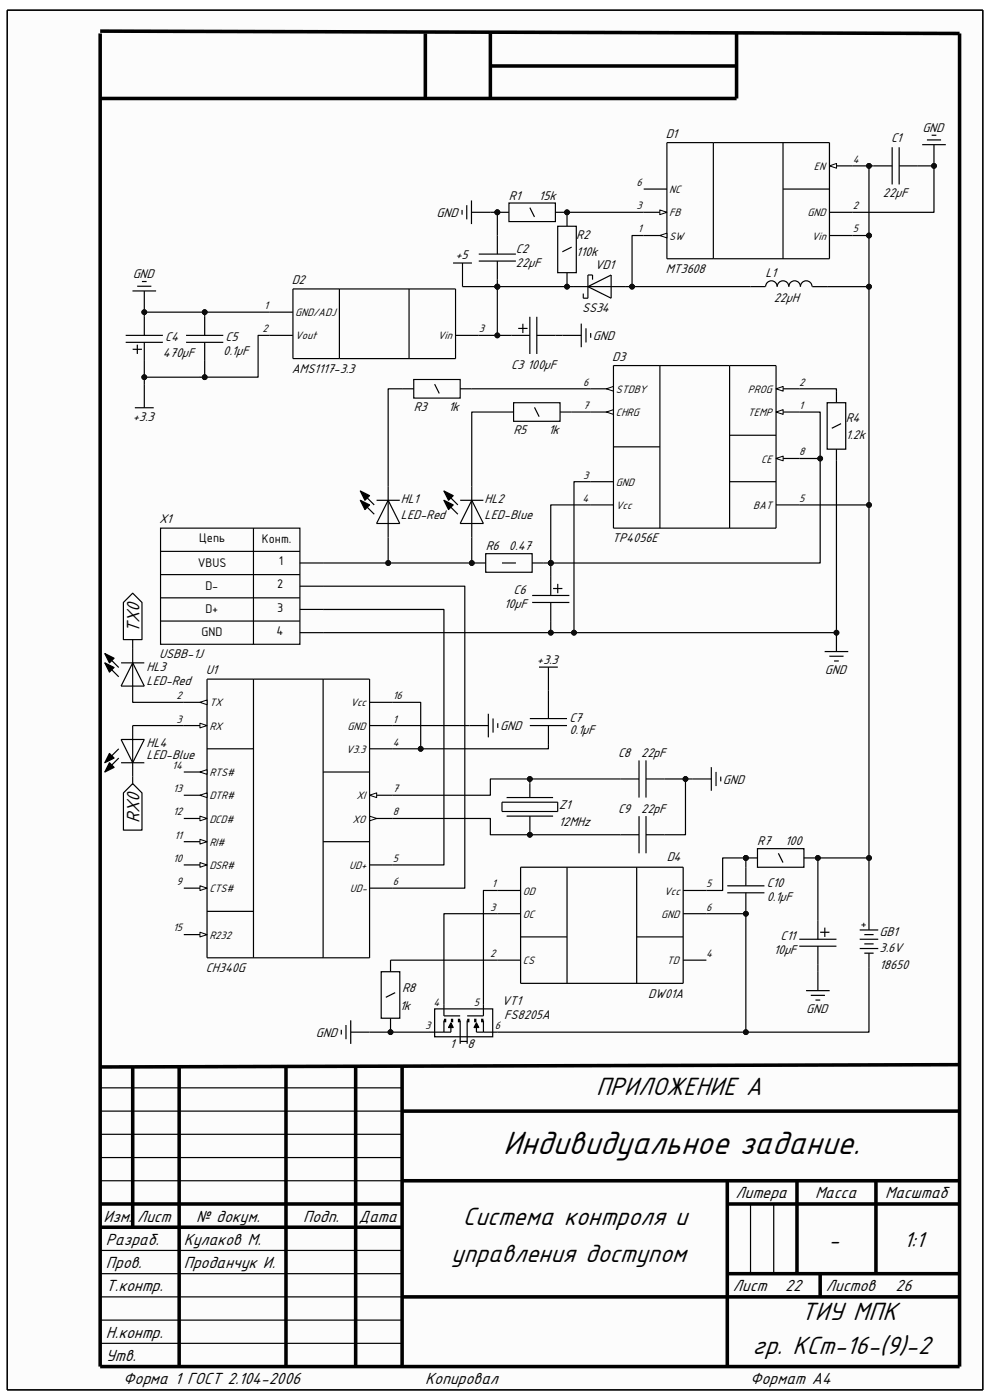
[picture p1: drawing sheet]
<svg xmlns="http://www.w3.org/2000/svg" width="210mm" height="297mm" viewBox="0 0 210 297" stroke-linecap="round" stroke-linejoin="round" font-family="sans-serif">
<path d="M1.5 2.2h207v292.7h-207z" fill-rule="evenodd" fill="#fcfcfc"/>
<path d="M1.5 2.2h207v292.7h-207z" fill="none" stroke="#000" stroke-width=".21"/>
<path d="M1.5 2.2h207v292.7h-207z" fill-rule="evenodd" fill="#fcfcfc"/>
<path d="M1.5 2.2h207v292.7h-207z" fill="none" stroke="#000" stroke-width=".21"/>
<g fill="none" stroke="#000" stroke-width=".75" stroke-linecap="butt">
<path d="M21.3 6.6l182.3 .5v282.8h-182.3v-282.8M90.2 7.1v13.8M104 7.1v13.8M104 14h52.3M156.3 7.1v13.8h-135M28.2 226.4v34M38 226.4v63.5M60.7 226.4v63.5M75.4 226.4v63.5M85.3 235.7h118.3M85.3 226.4v63.5M203.6 225.9l-182.3 .5"/>
<path d="M21.3 255.4h64M85.3 250.5h118.3M154.3 250.5v39.4M154.3 255.4h49.3M169.1 250.5v19.7M185.8 250.5v19.7M21.3 260.4h64M85.3 275.1h118.3M154.3 270.2h49.3M174 270.2v4.9"/>
</g>
<g fill="none" stroke="#000" stroke-width=".25">
<path d="M1.5 2.2h207v292.7h-207zM85.3 82.5h2.5M87.8 80.5h9.8v4h-9.8zM92.2 81.5l1 2M97.6 82.5h2.5M106.5 87.4h2.5M109 85.4h9.8v4h-9.8zM113.4 86.4l1 2M118.8 87.4h2.5M164.6 97.3h5M34.1 112h29.5v24.7h-29.5zM34.1 117h29.5"/>
<path d="M53.8 112v24.7M63.6 119.4h4.9M76.4 104.2l2 1-1 .9zM76.4 106.1l2 1-1 1zM77.9 105.6l1.5 1.5M77.9 107.6l1.5 1.5M79.9 106.1h4.9M82.3 103.2v10.8M82.3 106.1l2.5 5h-4.9zM94.2 104.2l1.9 1-.9 .9zM94.2 106.1l1.9 1-.9 1zM95.6 105.6l1.5 1.5"/>
<path d="M95.6 107.6l1.5 1.5M97.6 106.1h4.9M100.1 106.1l2.4 5h-4.9zM100.1 103.2v10.8M100.6 119.4h2.4M103 117.5h9.9v3.9h-9.9zM106.5 119.4h2.9M112.9 119.4h2.5M125.2 107.1h4.9M34.1 121.9h29.5M34.1 126.8h29.5M34.1 131.8h29.5"/>
<path d="M63.6 124.4h4.9M63.6 129.3h4.9M63.6 134.2h4.9M21.3 230.8h64M21.3 235.7h64M21.3 250.5h64M21.3 245.6h64M21.3 240.6h64M159.2 255.4v14.8M164.1 255.4v14.8M21.3 265.3h64M21.3 275.1h64"/>
<path d="M21.3 270.2h64M21.3 280.1h64M21.3 285h64"/>
</g>
<path d="M76.4 104.2l2 1-1 .9zM76.4 106.1l2 1-1 1zM94.2 104.2l1.9 1-.9 .9zM94.2 106.1l1.9 1-.9 1z" fill="#000"/>
<path d="M164.6 97.3l1.5-.5v1z" fill="#fbfbfb"/>
<path d="M164.6 97.3l1.5-.5v1z" fill="none" stroke="#000" stroke-width=".21"/>
<path d="M125.2 87.4h4.9" fill="none" stroke="#000" stroke-width=".25"/>
<path d="M128.6 87.4l1.5-.5v1z" fill="#fbfbfb"/>
<path d="M128.6 87.4l1.5-.5v1z" fill="none" stroke="#000" stroke-width=".21"/>
<path d="M125.2 82.5h4.9" fill="none" stroke="#000" stroke-width=".25"/>
<path d="M128.6 82.5l1.5-.5v1z" fill="#fbfbfb"/>
<path d="M128.6 82.5l1.5-.5v1z" fill="none" stroke="#000" stroke-width=".21"/>
<path d="M130.1 77.6h34.5v34.4h-34.5zM140 77.6v34.4M154.8 77.6v34.4M164.6 87.4h5M164.6 107.1h5" fill="none" stroke="#000" stroke-width=".25"/>
<path d="M164.6 87.4l1.5-.5v1z" fill="#fbfbfb"/>
<path d="M164.6 87.4l1.5-.5v1z" fill="none" stroke="#000" stroke-width=".21"/>
<path d="M164.6 82.5h5" fill="none" stroke="#000" stroke-width=".25"/>
<path d="M164.6 82.5l1.5-.5v1z" fill="#fbfbfb"/>
<path d="M164.6 82.5l1.5-.5v1z" fill="none" stroke="#000" stroke-width=".21"/>
<g fill="none" stroke="#000" stroke-width=".25">
<path d="M130.1 94.8h9.9M154.8 92.3h9.8M175.5 85.4h3.9v9.9h-3.9zM177.4 83v2.4M177.4 95.3v2.5M178.4 89.9l-1.9 1M125.2 102.2h4.9M154.8 102.2h9.8M112.9 126.3h7.9M112.9 127.8h7.9M116.8 122.4v3.9M116.8 127.8v4"/>
<path d="M117.3 124.9h2M118.3 123.9v1.9M105.5 188.9h4.9M105.5 193.8h4.9M110.4 184h34.5v24.6h-34.5zM110.4 198.8h9.9M120.3 184v24.6M135.1 184v24.6M135.1 198.8h9.8M144.9 188.9h4.9M144.9 193.8h4.9M154.3 189.4h7.9"/>
<path d="M154.3 187.9h7.9M158.2 184v3.9M158.2 189.4v3.9M80.9 206.2h3.9v9.8h-3.9zM82.8 203.7v2.5M82.8 216v2.5M83.8 210.6l-1.9 1M92.2 214h12.3v6h-12.3zM94.2 213.1v2.4h3.4M94.2 216.5v2.5M95.7 217l.4 1h-.9zM95.7 218v1h-4.5"/>
<path d="M97.6 216.5v4.9M99.1 216.5v4.9M101.1 217l.5 1h-1zM101.1 218v1h4.4M102.6 213.1v2.4h-3.5M102.6 216.5v2.5M105.5 203.7h4.9M144.9 203.7h4.9M97.6 220.9h1.5"/>
</g>
<path d="M94.2 216.5h.5M95.7 216.5h.4M97.1 216.5h.5M99.1 216.5h.5M100.6 216.5h.5M102.1 216.5h.5" fill="none" stroke="#000" stroke-width=".75" stroke-linecap="butt"/>
<path d="M95.7 217l.4 1h-.9zM101.1 217l.5 1h-1z" fill="#000"/>
<circle cx="158.2" cy="182" r=".5" fill="#0e0e0e"/>
<circle cx="158.2" cy="182" r=".5" fill="none" stroke="#0e0e0e" stroke-width=".21"/>
<path d="M158.2 182h2.5" fill="none" stroke="#000" stroke-width=".25"/>
<circle cx="158.2" cy="182" r=".5" fill="#0e0e0e"/>
<circle cx="158.2" cy="182" r=".5" fill="none" stroke="#0e0e0e" stroke-width=".21"/>
<g fill="none" stroke="#000" stroke-width=".25">
<path d="M141.5 30.3h34.5v24.6h-34.5zM151.3 30.3v24.6M166.1 30.3v24.6M136.5 50h5M176 50h4.9M176 45h4.9M160.7 180h9.8v4h-9.8zM165.1 181l1 2M169.6 199.3h7.8M170.5 182h2.5M173.5 195.3v4M174 197.8h2"/>
<path d="M175 196.8v2M182.4 199.3h3.9M182.4 197.3h3.9M183.4 198.3h1.9M184.3 194.3v3M169.6 200.7h7.8M173.5 200.7v4M182.4 201.2h3.9M183.4 202.2h1.9M183.4 200.2h1.9M184.3 202.2v3"/>
</g>
<path d="M140 50l1.5-.5v1z" fill="#fbfbfb"/>
<path d="M140 50l1.5-.5v1z" fill="none" stroke="#000" stroke-width=".21"/>
<path d="M136.5 45h5" fill="none" stroke="#000" stroke-width=".25"/>
<path d="M140 44.5l1.5 .5-1.5 .5z" fill="#fbfbfb"/>
<path d="M140 44.5l1.5 .5-1.5 .5z" fill="none" stroke="#000" stroke-width=".21"/>
<path d="M176 35.2h4.9" fill="none" stroke="#000" stroke-width=".25"/>
<path d="M176 35.2l1.5-.5v1z" fill="#fbfbfb"/>
<path d="M176 35.2l1.5-.5v1z" fill="none" stroke="#000" stroke-width=".21"/>
<path d="M185.3 35.2h4M189.3 31.2v7.9M190.7 35.2h4M190.7 31.2v7.9M125.7 59.3v-1h-1v5h-1v-1M136.5 40.1h5M166.1 40.1h9.9M121.8 60.8h10.8M124.7 60.8l4.9-2.5v5z" fill="none" stroke="#000" stroke-width=".25"/>
<circle cx="105.5" cy="45" r=".5" fill="#0e0e0e"/>
<circle cx="105.5" cy="45" r=".5" fill="none" stroke="#0e0e0e" stroke-width=".21"/>
<path d="M105.5 45h2.5M117.8 45h2.5" fill="none" stroke="#000" stroke-width=".25"/>
<circle cx="105.5" cy="45" r=".5" fill="#0e0e0e"/>
<circle cx="105.5" cy="45" r=".5" fill="none" stroke="#0e0e0e" stroke-width=".21"/>
<g fill="none" stroke="#000" stroke-width=".25">
<path d="M195.6 30.7h5M196.6 29.7h3M197.6 28.7h1M198.1 30.7v4M30.1 59.7h1M96.1 55.8h4M98 44.5v1M98.1 55.8v5M99 43.5v3M100 42.5v5M100 45h4M101.6 55.4h7.8"/>
<path d="M101.6 53.9h7.8M105.5 50v3.9M105.5 55.4v3.9M108 43.1h9.8v3.9h-9.8zM112.4 44.1l1 1.9M118.3 48h4v9.8h-4zM120.3 45.5v2.5M120.3 57.8v2.5M121.3 52.4l-2 1M26.7 71.1h7.9M26.7 72.6h7.9M28.1 61.7h5"/>
<path d="M28.1 74.1h2M29.1 60.7h3M29.1 73.1v2M30.6 61.7v4M30.6 67.2v3.9M30.6 72.6v4M39.5 71.1h7.9M39.5 72.6h7.9M43.4 67.2v3.9M43.4 72.6v4M57.2 71.1h4.9M57.2 66.2h4.9"/>
<path d="M72 61.3v14.8h-9.9v-14.8h34.5v14.8h-24.6M86.8 61.3v14.8M96.6 71.2h5M108.5 71.2h3.9M109.9 69.7h2M110.9 68.7v2M112.4 67.2v7.9M113.9 71.2h3.9M113.9 67.2v7.9M119.3 71.2h4M123.3 68.6v5.1M124.3 69.7v3"/>
<path d="M125.3 70.7v1M159.2 60.8h3.2M162.4 60.8a1.23 1.23 0 0 1 1.2-1.2 1.23 1.23 0 0 1 1.3 1.2M164.9 60.8a1.23 1.23 0 0 1 1.2-1.2 1.23 1.23 0 0 1 1.2 1.2M167.3 60.8a1.23 1.23 0 0 1 1.3-1.2 1.23 1.23 0 0 1 1.2 1.2M169.8 60.8a1.23 1.23 0 0 1 1.2-1.2 1.23 1.23 0 0 1 1.3 1.2M172.3 60.8h3.2M28.6 86.5h4M30.6 81.5v5M78.4 149h4.9M78.4 153.9h4.9M78.4 158.9h4.9"/>
<path d="M78.4 168.7h4.9M72.4 218.5v1M73.4 217.5v3M74.4 216.5v5M74.4 219h4M171 210.2h5M172 211.2h3M173 212.2h1M173.5 206.2v4"/>
</g>
<path d="M78.4 168.7l1.5-.5v1z" fill="#fbfbfb"/>
<path d="M78.4 168.7l1.5-.5v1z" fill="none" stroke="#000" stroke-width=".21"/>
<path d="M78.4 173.6h4.9" fill="none" stroke="#000" stroke-width=".25"/>
<path d="M78.4 173.1l1.5 .5-1.5 .5z" fill="#fbfbfb"/>
<path d="M78.4 173.1l1.5 .5-1.5 .5z" fill="none" stroke="#000" stroke-width=".21"/>
<path d="M39 149h4.9M43.9 144.1h34.5v59.1h-34.5zM53.8 144.1v59.1M68.5 144.1v59.1M78.4 183.5h4.9M78.4 188.4h4.9" fill="none" stroke="#000" stroke-width=".25"/>
<path d="M42.4 149l1.5-.5v1z" fill="#fbfbfb"/>
<path d="M42.4 149l1.5-.5v1z" fill="none" stroke="#000" stroke-width=".21"/>
<path d="M39 153.9h4.9" fill="none" stroke="#000" stroke-width=".25"/>
<path d="M42.4 153.4l1.5 .5-1.5 .5z" fill="#fbfbfb"/>
<path d="M42.4 153.4l1.5 .5-1.5 .5z" fill="none" stroke="#000" stroke-width=".21"/>
<path d="M39 163.8h4.9" fill="none" stroke="#000" stroke-width=".25"/>
<path d="M42.4 163.8l1.5-.5v1z" fill="#fbfbfb"/>
<path d="M42.4 163.8l1.5-.5v1z" fill="none" stroke="#000" stroke-width=".21"/>
<path d="M39 168.7h4.9" fill="none" stroke="#000" stroke-width=".25"/>
<path d="M42.4 168.7l1.5-.5v1z" fill="#fbfbfb"/>
<path d="M42.4 168.7l1.5-.5v1z" fill="none" stroke="#000" stroke-width=".21"/>
<path d="M39 173.6h4.9" fill="none" stroke="#000" stroke-width=".25"/>
<path d="M42.4 173.1l1.5 .5-1.5 .5z" fill="#fbfbfb"/>
<path d="M42.4 173.1l1.5 .5-1.5 .5z" fill="none" stroke="#000" stroke-width=".21"/>
<path d="M39 178.6h4.9" fill="none" stroke="#000" stroke-width=".25"/>
<path d="M42.4 178.1l1.5 .5-1.5 .5z" fill="#fbfbfb"/>
<path d="M42.4 178.1l1.5 .5-1.5 .5z" fill="none" stroke="#000" stroke-width=".21"/>
<path d="M39 183.5h4.9" fill="none" stroke="#000" stroke-width=".25"/>
<path d="M42.4 183l1.5 .5-1.5 .5z" fill="#fbfbfb"/>
<path d="M42.4 183l1.5 .5-1.5 .5z" fill="none" stroke="#000" stroke-width=".21"/>
<path d="M39 188.4h4.9" fill="none" stroke="#000" stroke-width=".25"/>
<path d="M42.4 187.9l1.5 .5-1.5 .5z" fill="#fbfbfb"/>
<path d="M42.4 187.9l1.5 .5-1.5 .5z" fill="none" stroke="#000" stroke-width=".21"/>
<path d="M39 198.3h4.9" fill="none" stroke="#000" stroke-width=".25"/>
<path d="M42.4 197.8l1.5 .5-1.5 .5z" fill="#fbfbfb"/>
<path d="M42.4 197.8l1.5 .5-1.5 .5z" fill="none" stroke="#000" stroke-width=".21"/>
<path d="M43.9 158.9h9.9M68.5 163.8h9.9M68.5 178.6h9.9M43.9 193.3h9.9" fill="none" stroke="#000" stroke-width=".25"/>
<path d="M28.1 125.8l2 2v7.9h-3.9v-7.9z" fill-rule="evenodd" fill="#fefefe"/>
<path d="M28.1 125.8l2 2v7.9h-3.9v-7.9z" fill="none" stroke="#000" stroke-width=".25"/>
<path d="M28.2 166.2l1.9 2v7.9h-3.9v-7.9z" fill-rule="evenodd" fill="#fefefe"/>
<g fill="none" stroke="#000" stroke-width=".25">
<path d="M22.2 138.7l2 .9-1 1zM28.1 137.7v10.8M22.2 140.6l2 1-1 1zM23.2 159.8l1 1-2 1zM23.7 140.1l1.5 1.5M23.7 142.1l1.5 1.5M25.2 158.9l-1.5 1.4M25.7 140.6h4.9M25.7 156.9h4.9l-2.5 4.9zM28.1 153.9v10.9M28.1 140.6l2.5 5h-4.9zM99.6 153.9h4"/>
<path d="M103.6 151.4v5M104.6 152.4v3M105.6 153.4v1M112.4 153.9h7.9M112.4 152.4h7.9M114.3 141.5h4M116.3 141.5v5M116.3 148.5v3.9M116.3 153.9v4M23.2 161.8l1 1-2 1zM25.2 160.8l-1.5 1.5M25.7 161.8h4.9"/>
<path d="M28.2 166.2l1.9 2v7.9h-3.9v-7.9zM106.5 170.2h11.8v2h-11.8zM107.5 169.2h9.8M107.5 173.1h9.8M112.4 166.2v3M112.4 173.1v3M131.6 165.3h4M131.6 177.1h4M135.6 161.3v7.9M135.6 173.1v7.9M137 165.3h4M137 161.3v7.9"/>
<path d="M137 173.1v7.9M137 177.1h4M146.9 165.3h4M150.9 162.8v5M151.9 163.8v3M152.9 164.8v1M173.5 182v13.3"/>
</g>
<path d="M22.2 138.7l2 .9-1 1zM22.2 140.6l2 1-1 1zM23.2 161.8l1 1-2 1zM23.2 159.8l1 1-2 1z" fill="#000"/>
<circle cx="173.5" cy="182" r=".5" fill="#0e0e0e"/>
<circle cx="173.5" cy="182" r=".5" fill="none" stroke="#0e0e0e" stroke-width=".21"/>
<path d="M57.2 71.1h-2.4v8.9h-24.2M28.1 135.7v2M28.1 148.5v.5h10.9M28.1 153.9h10.9M28.1 164.8v1.4" fill="none" stroke="#000" stroke-width=".25"/>
<circle cx="43.4" cy="80" r=".5" fill="#0e0e0e"/>
<circle cx="43.4" cy="80" r=".5" fill="none" stroke="#0e0e0e" stroke-width=".21"/>
<circle cx="30.6" cy="80" r=".5" fill="#0e0e0e"/>
<circle cx="30.6" cy="80" r=".5" fill="none" stroke="#0e0e0e" stroke-width=".21"/>
<path d="M30.6 76.6v4.9" fill="none" stroke="#000" stroke-width=".25"/>
<circle cx="30.6" cy="80" r=".5" fill="#0e0e0e"/>
<circle cx="30.6" cy="80" r=".5" fill="none" stroke="#0e0e0e" stroke-width=".21"/>
<path d="M30.6 65.7v.5" fill="none" stroke="#000" stroke-width=".25"/>
<circle cx="30.6" cy="66.2" r=".5" fill="#0e0e0e"/>
<circle cx="30.6" cy="66.2" r=".5" fill="none" stroke="#0e0e0e" stroke-width=".21"/>
<path d="M57.2 66.2h-26.6v1" fill="none" stroke="#000" stroke-width=".25"/>
<circle cx="30.6" cy="66.2" r=".5" fill="#0e0e0e"/>
<circle cx="30.6" cy="66.2" r=".5" fill="none" stroke="#0e0e0e" stroke-width=".21"/>
<circle cx="43.4" cy="66.2" r=".5" fill="#0e0e0e"/>
<circle cx="43.4" cy="66.2" r=".5" fill="none" stroke="#0e0e0e" stroke-width=".21"/>
<path d="M177.4 97.8v36.4h-108.9" fill="none" stroke="#000" stroke-width=".25"/>
<circle cx="116.8" cy="134.2" r=".5" fill="#0e0e0e"/>
<circle cx="116.8" cy="134.2" r=".5" fill="none" stroke="#0e0e0e" stroke-width=".21"/>
<circle cx="121.8" cy="134.2" r=".5" fill="#0e0e0e"/>
<circle cx="121.8" cy="134.2" r=".5" fill="none" stroke="#0e0e0e" stroke-width=".21"/>
<circle cx="177.4" cy="134.2" r=".5" fill="#0e0e0e"/>
<circle cx="177.4" cy="134.2" r=".5" fill="none" stroke="#0e0e0e" stroke-width=".21"/>
<path d="M68.5 119.4h32.1M68.5 129.3h25.7v54.2h-10.9M68.5 124.4h30.1v64h-15.3" fill="none" stroke="#000" stroke-width=".25"/>
<circle cx="82.3" cy="119.4" r=".5" fill="#0e0e0e"/>
<circle cx="82.3" cy="119.4" r=".5" fill="none" stroke="#0e0e0e" stroke-width=".21"/>
<circle cx="100.1" cy="119.4" r=".5" fill="#0e0e0e"/>
<circle cx="100.1" cy="119.4" r=".5" fill="none" stroke="#0e0e0e" stroke-width=".21"/>
<path d="M78.4 219h12.8" fill="none" stroke="#000" stroke-width=".25"/>
<circle cx="82.8" cy="219" r=".5" fill="#0e0e0e"/>
<circle cx="82.8" cy="219" r=".5" fill="none" stroke="#0e0e0e" stroke-width=".21"/>
<path d="M85.3 82.5h-3v20.7M83.3 173.6h20.7v3.5h8.4v-1M82.8 203.7h22.7" fill="none" stroke="#000" stroke-width=".25"/>
<circle cx="112.4" cy="177.1" r=".5" fill="#0e0e0e"/>
<circle cx="112.4" cy="177.1" r=".5" fill="none" stroke="#0e0e0e" stroke-width=".21"/>
<path d="M112.4 166.2v-.9h-8.4v3.4h-20.7" fill="none" stroke="#000" stroke-width=".25"/>
<circle cx="112.4" cy="165.3" r=".5" fill="#0e0e0e"/>
<circle cx="112.4" cy="165.3" r=".5" fill="none" stroke="#0e0e0e" stroke-width=".21"/>
<path d="M116.3 157.9v1h-33" fill="none" stroke="#000" stroke-width=".25"/>
<circle cx="89.2" cy="158.9" r=".5" fill="#0e0e0e"/>
<circle cx="89.2" cy="158.9" r=".5" fill="none" stroke="#0e0e0e" stroke-width=".21"/>
<path d="M83.3 153.9h16.3M83.3 149h5.9v9.9" fill="none" stroke="#000" stroke-width=".25"/>
<circle cx="89.2" cy="158.9" r=".5" fill="#0e0e0e"/>
<circle cx="89.2" cy="158.9" r=".5" fill="none" stroke="#0e0e0e" stroke-width=".21"/>
<path d="M98.1 60.8h7.4M105.5 193.8h-11.3v19.3" fill="none" stroke="#000" stroke-width=".25"/>
<circle cx="105.5" cy="60.8" r=".5" fill="#0e0e0e"/>
<circle cx="105.5" cy="60.8" r=".5" fill="none" stroke="#0e0e0e" stroke-width=".21"/>
<path d="M105.5 59.3v11.9h-3.9M100.1 82.5h25.1M106.5 87.4h-6.4v15.8" fill="none" stroke="#000" stroke-width=".25"/>
<circle cx="105.5" cy="60.8" r=".5" fill="#0e0e0e"/>
<circle cx="105.5" cy="60.8" r=".5" fill="none" stroke="#0e0e0e" stroke-width=".21"/>
<circle cx="105.5" cy="60.8" r=".5" fill="#0e0e0e"/>
<circle cx="105.5" cy="60.8" r=".5" fill="none" stroke="#0e0e0e" stroke-width=".21"/>
<circle cx="105.5" cy="71.2" r=".5" fill="#0e0e0e"/>
<circle cx="105.5" cy="71.2" r=".5" fill="none" stroke="#0e0e0e" stroke-width=".21"/>
<path d="M104 45h1.5v5M105.5 188.9h-2.9v24.2" fill="none" stroke="#000" stroke-width=".25"/>
<circle cx="105.5" cy="45" r=".5" fill="#0e0e0e"/>
<circle cx="105.5" cy="45" r=".5" fill="none" stroke="#0e0e0e" stroke-width=".21"/>
<path d="M105.5 71.2h3" fill="none" stroke="#000" stroke-width=".25"/>
<circle cx="105.5" cy="71.2" r=".5" fill="#0e0e0e"/>
<circle cx="105.5" cy="71.2" r=".5" fill="none" stroke="#0e0e0e" stroke-width=".21"/>
<path d="M105.5 60.8h14.8" fill="none" stroke="#000" stroke-width=".25"/>
<circle cx="105.5" cy="60.8" r=".5" fill="#0e0e0e"/>
<circle cx="105.5" cy="60.8" r=".5" fill="none" stroke="#0e0e0e" stroke-width=".21"/>
<circle cx="120.3" cy="60.8" r=".5" fill="#0e0e0e"/>
<circle cx="120.3" cy="60.8" r=".5" fill="none" stroke="#0e0e0e" stroke-width=".21"/>
<path d="M105.5 219h52.7" fill="none" stroke="#000" stroke-width=".25"/>
<circle cx="158.2" cy="219" r=".5" fill="#0e0e0e"/>
<circle cx="158.2" cy="219" r=".5" fill="none" stroke="#0e0e0e" stroke-width=".21"/>
<path d="M112.4 177.1h19.2" fill="none" stroke="#000" stroke-width=".25"/>
<circle cx="112.4" cy="177.1" r=".5" fill="#0e0e0e"/>
<circle cx="112.4" cy="177.1" r=".5" fill="none" stroke="#0e0e0e" stroke-width=".21"/>
<path d="M112.4 165.3h19.2" fill="none" stroke="#000" stroke-width=".25"/>
<circle cx="112.4" cy="165.3" r=".5" fill="#0e0e0e"/>
<circle cx="112.4" cy="165.3" r=".5" fill="none" stroke="#0e0e0e" stroke-width=".21"/>
<path d="M115.4 119.4h1.4" fill="none" stroke="#000" stroke-width=".25"/>
<circle cx="116.8" cy="119.4" r=".5" fill="#0e0e0e"/>
<circle cx="116.8" cy="119.4" r=".5" fill="none" stroke="#0e0e0e" stroke-width=".21"/>
<path d="M169.6 87.4h4.4v32h-57.2M116.3 146.5v2" fill="none" stroke="#000" stroke-width=".25"/>
<circle cx="116.8" cy="119.4" r=".5" fill="#0e0e0e"/>
<circle cx="116.8" cy="119.4" r=".5" fill="none" stroke="#0e0e0e" stroke-width=".21"/>
<circle cx="174" cy="97.3" r=".5" fill="#0e0e0e"/>
<circle cx="174" cy="97.3" r=".5" fill="none" stroke="#0e0e0e" stroke-width=".21"/>
<path d="M125.2 107.1h-8.4v12.3" fill="none" stroke="#000" stroke-width=".25"/>
<circle cx="116.8" cy="119.4" r=".5" fill="#0e0e0e"/>
<circle cx="116.8" cy="119.4" r=".5" fill="none" stroke="#0e0e0e" stroke-width=".21"/>
<path d="M117.8 71.2h1.5M120.3 60.3v.5h1.5" fill="none" stroke="#000" stroke-width=".25"/>
<circle cx="120.3" cy="60.8" r=".5" fill="#0e0e0e"/>
<circle cx="120.3" cy="60.8" r=".5" fill="none" stroke="#0e0e0e" stroke-width=".21"/>
<path d="M120.3 45h16.2" fill="none" stroke="#000" stroke-width=".25"/>
<circle cx="120.3" cy="45" r=".5" fill="#0e0e0e"/>
<circle cx="120.3" cy="45" r=".5" fill="none" stroke="#0e0e0e" stroke-width=".21"/>
<path d="M121.3 87.4h3.9M125.2 102.2h-3.4v32" fill="none" stroke="#000" stroke-width=".25"/>
<circle cx="121.8" cy="134.2" r=".5" fill="#0e0e0e"/>
<circle cx="121.8" cy="134.2" r=".5" fill="none" stroke="#0e0e0e" stroke-width=".21"/>
<path d="M136.5 50h-2.4v10.8h-1.5" fill="none" stroke="#000" stroke-width=".25"/>
<circle cx="134.1" cy="60.8" r=".5" fill="#0e0e0e"/>
<circle cx="134.1" cy="60.8" r=".5" fill="none" stroke="#0e0e0e" stroke-width=".21"/>
<path d="M134.1 60.8h25.1" fill="none" stroke="#000" stroke-width=".25"/>
<circle cx="134.1" cy="60.8" r=".5" fill="#0e0e0e"/>
<circle cx="134.1" cy="60.8" r=".5" fill="none" stroke="#0e0e0e" stroke-width=".21"/>
<path d="M141 165.3h4.4v11.8h-4.4" fill="none" stroke="#000" stroke-width=".25"/>
<circle cx="145.4" cy="165.3" r=".5" fill="#0e0e0e"/>
<circle cx="145.4" cy="165.3" r=".5" fill="none" stroke="#0e0e0e" stroke-width=".21"/>
<path d="M145.4 165.3h1.5" fill="none" stroke="#000" stroke-width=".25"/>
<circle cx="145.4" cy="165.3" r=".5" fill="#0e0e0e"/>
<circle cx="145.4" cy="165.3" r=".5" fill="none" stroke="#0e0e0e" stroke-width=".21"/>
<path d="M149.8 193.8h8.4v25.2h26.1v-13.8" fill="none" stroke="#000" stroke-width=".25"/>
<circle cx="158.2" cy="193.8" r=".5" fill="#0e0e0e"/>
<circle cx="158.2" cy="193.8" r=".5" fill="none" stroke="#0e0e0e" stroke-width=".21"/>
<circle cx="158.2" cy="219" r=".5" fill="#0e0e0e"/>
<circle cx="158.2" cy="219" r=".5" fill="none" stroke="#0e0e0e" stroke-width=".21"/>
<path d="M158.2 184v-2h-4.9v6.9h-3.5" fill="none" stroke="#000" stroke-width=".25"/>
<circle cx="158.2" cy="182" r=".5" fill="#0e0e0e"/>
<circle cx="158.2" cy="182" r=".5" fill="none" stroke="#0e0e0e" stroke-width=".21"/>
<path d="M169.6 107.1h14.7v74.9h-11.3" fill="none" stroke="#000" stroke-width=".25"/>
<circle cx="184.3" cy="107.1" r=".5" fill="#0e0e0e"/>
<circle cx="184.3" cy="107.1" r=".5" fill="none" stroke="#0e0e0e" stroke-width=".21"/>
<circle cx="184.3" cy="182" r=".5" fill="#0e0e0e"/>
<circle cx="184.3" cy="182" r=".5" fill="none" stroke="#0e0e0e" stroke-width=".21"/>
<circle cx="173.5" cy="182" r=".5" fill="#0e0e0e"/>
<circle cx="173.5" cy="182" r=".5" fill="none" stroke="#0e0e0e" stroke-width=".21"/>
<path d="M169.6 97.3h4.4" fill="none" stroke="#000" stroke-width=".25"/>
<circle cx="174" cy="97.3" r=".5" fill="#0e0e0e"/>
<circle cx="174" cy="97.3" r=".5" fill="none" stroke="#0e0e0e" stroke-width=".21"/>
<path d="M175.5 60.8h8.8M169.6 82.5h7.8v.5" fill="none" stroke="#000" stroke-width=".25"/>
<circle cx="184.3" cy="60.8" r=".5" fill="#0e0e0e"/>
<circle cx="184.3" cy="60.8" r=".5" fill="none" stroke="#0e0e0e" stroke-width=".21"/>
<path d="M180.9 50h3.4" fill="none" stroke="#000" stroke-width=".25"/>
<circle cx="184.3" cy="50" r=".5" fill="#0e0e0e"/>
<circle cx="184.3" cy="50" r=".5" fill="none" stroke="#0e0e0e" stroke-width=".21"/>
<path d="M198.1 34.7v10.3h-17.2" fill="none" stroke="#000" stroke-width=".25"/>
<circle cx="198.1" cy="35.2" r=".5" fill="#0e0e0e"/>
<circle cx="198.1" cy="35.2" r=".5" fill="none" stroke="#0e0e0e" stroke-width=".21"/>
<path d="M180.9 35.2h3.4" fill="none" stroke="#000" stroke-width=".25"/>
<circle cx="184.3" cy="35.2" r=".5" fill="#0e0e0e"/>
<circle cx="184.3" cy="35.2" r=".5" fill="none" stroke="#0e0e0e" stroke-width=".21"/>
<path d="M185.3 35.2h-1v71.9" fill="none" stroke="#000" stroke-width=".25"/>
<circle cx="184.3" cy="107.1" r=".5" fill="#0e0e0e"/>
<circle cx="184.3" cy="107.1" r=".5" fill="none" stroke="#0e0e0e" stroke-width=".21"/>
<circle cx="184.3" cy="60.8" r=".5" fill="#0e0e0e"/>
<circle cx="184.3" cy="60.8" r=".5" fill="none" stroke="#0e0e0e" stroke-width=".21"/>
<circle cx="184.3" cy="50" r=".5" fill="#0e0e0e"/>
<circle cx="184.3" cy="50" r=".5" fill="none" stroke="#0e0e0e" stroke-width=".21"/>
<circle cx="184.3" cy="35.2" r=".5" fill="#0e0e0e"/>
<circle cx="184.3" cy="35.2" r=".5" fill="none" stroke="#0e0e0e" stroke-width=".21"/>
<path d="M194.7 35.2h3.4" fill="none" stroke="#000" stroke-width=".25"/>
<circle cx="198.1" cy="35.2" r=".5" fill="#0e0e0e"/>
<circle cx="198.1" cy="35.2" r=".5" fill="none" stroke="#0e0e0e" stroke-width=".21"/>
<path d="M43.4 76.6v3.4" fill="none" stroke="#000" stroke-width=".25"/>
<circle cx="43.4" cy="80" r=".5" fill="#0e0e0e"/>
<circle cx="43.4" cy="80" r=".5" fill="none" stroke="#0e0e0e" stroke-width=".21"/>
<path d="M43.4 66.2v1" fill="none" stroke="#000" stroke-width=".25"/>
<circle cx="43.4" cy="66.2" r=".5" fill="#0e0e0e"/>
<circle cx="43.4" cy="66.2" r=".5" fill="none" stroke="#0e0e0e" stroke-width=".21"/>
<path d="M82.3 114v5.4" fill="none" stroke="#000" stroke-width=".25"/>
<circle cx="82.3" cy="119.4" r=".5" fill="#0e0e0e"/>
<circle cx="82.3" cy="119.4" r=".5" fill="none" stroke="#0e0e0e" stroke-width=".21"/>
<path d="M82.8 218.5v.5" fill="none" stroke="#000" stroke-width=".25"/>
<circle cx="82.8" cy="219" r=".5" fill="#0e0e0e"/>
<circle cx="82.8" cy="219" r=".5" fill="none" stroke="#0e0e0e" stroke-width=".21"/>
<path d="M100.1 114v5.4" fill="none" stroke="#000" stroke-width=".25"/>
<circle cx="100.1" cy="119.4" r=".5" fill="#0e0e0e"/>
<circle cx="100.1" cy="119.4" r=".5" fill="none" stroke="#0e0e0e" stroke-width=".21"/>
<path d="M116.8 131.8v2.4" fill="none" stroke="#000" stroke-width=".25"/>
<circle cx="116.8" cy="134.2" r=".5" fill="#0e0e0e"/>
<circle cx="116.8" cy="134.2" r=".5" fill="none" stroke="#0e0e0e" stroke-width=".21"/>
<path d="M116.8 119.4v3" fill="none" stroke="#000" stroke-width=".25"/>
<circle cx="116.8" cy="119.4" r=".5" fill="#0e0e0e"/>
<circle cx="116.8" cy="119.4" r=".5" fill="none" stroke="#0e0e0e" stroke-width=".21"/>
<path d="M120.3 45v.5" fill="none" stroke="#000" stroke-width=".25"/>
<circle cx="120.3" cy="45" r=".5" fill="#0e0e0e"/>
<circle cx="120.3" cy="45" r=".5" fill="none" stroke="#0e0e0e" stroke-width=".21"/>
<path d="M158.2 193.3v.5" fill="none" stroke="#000" stroke-width=".25"/>
<circle cx="158.2" cy="193.8" r=".5" fill="#0e0e0e"/>
<circle cx="158.2" cy="193.8" r=".5" fill="none" stroke="#0e0e0e" stroke-width=".21"/>
<path d="M184.3 182v12.3M173.5 204.7v1.5" fill="none" stroke="#000" stroke-width=".25"/>
<circle cx="184.3" cy="182" r=".5" fill="#0e0e0e"/>
<circle cx="184.3" cy="182" r=".5" fill="none" stroke="#0e0e0e" stroke-width=".21"/>
<path d="M174.9 138.2h5M175.9 139.2h3M177.4 134.2v4M176.9 140.2h1" fill="none" stroke="#000" stroke-width=".25"/>
<circle cx="177.4" cy="134.2" r=".5" fill="#0e0e0e"/>
<circle cx="177.4" cy="134.2" r=".5" fill="none" stroke="#0e0e0e" stroke-width=".21"/>
<text font-size="7.8" x="106.7" y="244.8">Индивидуальное задание.</text>
<g font-size="6">
<text x="126.4" y="232.3">ПРИЛОЖЕНИЕ А</text>
<text x="98.2" y="259.9">Система контроля и</text>
<text x="95.7" y="267.8">управления доступом</text>
<text x="169.9" y="280.1">ТИУ МПК</text>
<text x="159.6" y="287.1">гр. КСт-16-(9)-2</text>
</g>
<g font-size="5.2">
<text x="175.8" y="264.5">-</text>
<text x="191.7" y="264.5">1:1</text>
</g>
<g font-size="4.3">
<text x="29.6" y="134.2" transform="rotate(-90 29.6 134.2)">TX0</text>
<text x="29.6" y="174.7" transform="rotate(-90 29.6 174.7)">RX0</text>
</g>
<g font-size="3.9">
<text x="156" y="254.3">Литера</text>
<text x="172.9" y="254.3">Масса</text>
<text x="187.7" y="254.3">Масштаб</text>
<text x="22" y="259.2">Изм. Лист</text>
<text x="41.6" y="259.2">№ докум.</text>
<text x="64.3" y="259.2">Подп.</text>
<text x="76.2" y="259.2">Дата</text>
<text x="22.5" y="264.1">Разраб.</text>
<text x="22.5" y="269">Пров.</text>
<text x="39" y="264.1">Кулаков М.</text>
<text x="39" y="269">Проданчук И.</text>
<text x="22.5" y="274">Т.контр.</text>
<text x="155.5" y="274">Лист</text>
<text x="166.6" y="274">22</text>
<text x="175.2" y="274">Листов</text>
<text x="190" y="274">26</text>
<text x="22.5" y="283.8">Н.контр.</text>
<text x="22.5" y="288.8">Утв.</text>
<text x="26.2" y="293.7">Форма 1 ГОСТ 2.104-2006</text>
<text x="90.2" y="293.7">Копировал</text>
<text x="159.2" y="293.7">Формат А4</text>
</g>
<g font-size="3">
<text x="141.2" y="29.3">D1</text>
<text x="195.7" y="27.9">GND</text>
<text x="189" y="30.2">С1</text>
<text x="187.3" y="41.8">22µF</text>
<text x="92.6" y="46.1">GND</text>
<text x="107.9" y="42.3">R1</text>
<text x="114.3" y="42.3">15k</text>
<text x="109.4" y="53.6">С2</text>
<text x="122.3" y="50.8">R2</text>
<text x="28.2" y="59">GND</text>
<text x="96.6" y="55">+5</text>
<text x="109.4" y="56.6">22µF</text>
<text x="122.3" y="54.3">110k</text>
<text x="126.2" y="57.1">VD1</text>
<text x="141.2" y="57.9">MT3608</text>
<text x="162.4" y="58.8">L1</text>
<text x="61.9" y="60.3">D2</text>
<text x="164.1" y="64">22µH</text>
<text x="123.5" y="66.3">SS34</text>
<text x="34.5" y="75.8">470µF</text>
<text x="35" y="72.4">С4</text>
<text x="47.3" y="75.3">0.1µF</text>
<text x="47.8" y="72.4">С5</text>
<text x="125.8" y="72.2">GND</text>
<text x="129.9" y="76.5">D3</text>
<text x="61.9" y="79.1">AMS1117-3.3</text>
<text x="108.5" y="78.3">С3 100µF</text>
<text x="28.2" y="89.3">+3.3</text>
<text x="87.8" y="87.2">R3</text>
<text x="95.1" y="87.2">1k</text>
<text x="179.4" y="89.6">R4</text>
<text x="108.9" y="92.1">R5</text>
<text x="116.3" y="92.1">1k</text>
<text x="179.4" y="93">1.2k</text>
<text x="85" y="106.7">HL1</text>
<text x="102.8" y="106.7">HL2</text>
<text x="33.8" y="111">X1</text>
<text x="85" y="110.2">LED-Red</text>
<text x="102.8" y="110.2">LED-Blue</text>
<text x="103" y="116.7">R6</text>
<text x="108" y="116.7">0.47</text>
<text x="129.9" y="115.1">TP4056E</text>
<text x="107" y="129">10µF</text>
<text x="108.9" y="126.1">С6</text>
<text x="31.1" y="142.3">HL3</text>
<text x="33.8" y="139.7">USBB-1J</text>
<text x="43.6" y="143.1">U1</text>
<text x="113.9" y="140.8">+3.3</text>
<text x="175" y="143">GND</text>
<text x="31.1" y="145.3">LED-Red</text>
<text x="106.1" y="154.9">GND</text>
<text x="120.8" y="153.2">С7</text>
<text x="120.8" y="155.7">0.1µF</text>
<text x="31.1" y="158.6">HL4</text>
<text x="31.1" y="161.1">LED-Blue</text>
<text x="131.1" y="160.6">С8</text>
<text x="136" y="160.6">22pF</text>
<text x="153.4" y="166.3">GND</text>
<text x="118.5" y="171.7">Z1</text>
<text x="131.1" y="172.4">С9</text>
<text x="136" y="172.4">22pF</text>
<text x="118.5" y="175.2">12MHz</text>
<text x="160.7" y="179.3">R7</text>
<text x="166.6" y="179.3">100</text>
<text x="141.4" y="182.8">D4</text>
<text x="162.6" y="188.2">С10</text>
<text x="162.6" y="191.1">0.1µF</text>
<text x="164.1" y="202.4">10µF</text>
<text x="165.6" y="199.5">С11</text>
<text x="186.6" y="198.5">GB1</text>
<text x="186.6" y="202">3.6V</text>
<text x="43.6" y="206.2">CH340G</text>
<text x="186.6" y="205.5">18650</text>
<text x="84.8" y="214.3">1k</text>
<text x="85.3" y="210.4">R8</text>
<text x="106.5" y="213.3">VT1</text>
<text x="137.5" y="211.8">DW01A</text>
<text x="171" y="214.9">GND</text>
<text x="67" y="220">GND</text>
<text x="107" y="216.2">FS8205A</text>
<text x="95.5" y="222.4">1</text>
<text x="99.2" y="222.4">8</text>
</g>
<g font-size="2.9">
<text x="42.2" y="115">Цепь</text>
<text x="55.5" y="115.2">Конт.</text>
<text x="59.2" y="119.9">1</text>
<text x="42" y="120.2">VBUS</text>
<text x="43.6" y="125.1">D-</text>
<text x="58.8" y="124.8">2</text>
<text x="43.6" y="130">D+</text>
<text x="58.8" y="129.8">3</text>
<text x="42.8" y="135">GND</text>
<text x="58.6" y="134.7">4</text>
<text x="183.9" y="196.8" transform="rotate(-90 183.9 196.8)">+</text>
</g>
<g font-size="2.6">
<text x="180.9" y="34.5">4</text>
<text x="135" y="39.5">6</text>
<text x="141.9" y="41">NC</text>
<text x="172.7" y="36">EN</text>
<text x="135" y="44.4">3</text>
<text x="141.9" y="45.9">FB</text>
<text x="171.3" y="45.9">GND</text>
<text x="180.9" y="44.4">2</text>
<text x="135.3" y="49.3">1</text>
<text x="141.9" y="50.8">SW</text>
<text x="172.2" y="50.8">Vin</text>
<text x="180.9" y="49.3">5</text>
<text x="56" y="65.6">1</text>
<text x="55.7" y="70.5">2</text>
<text x="62.6" y="67.1">GND/ADJ</text>
<text x="101.6" y="70.5">3</text>
<text x="62.6" y="72">Vout</text>
<text x="92.9" y="72">Vin</text>
<text x="123.7" y="81.8">6</text>
<text x="130.6" y="83.4">STDBY</text>
<text x="158.7" y="83.4">PROG</text>
<text x="169.5" y="81.8">2</text>
<text x="123.7" y="86.8">7</text>
<text x="130.6" y="88.3">CHRG</text>
<text x="158.7" y="88.3">TEMP</text>
<text x="169.5" y="86.8">1</text>
<text x="123.7" y="101.6">3</text>
<text x="161.5" y="98.1">CE</text>
<text x="169.5" y="96.6">8</text>
<text x="123.6" y="106.5">4</text>
<text x="130.6" y="108">Vcc</text>
<text x="130.6" y="103">GND</text>
<text x="159.8" y="108">BAT</text>
<text x="169.5" y="106.5">5</text>
<text x="37.5" y="148.4">2</text>
<text x="44.4" y="149.9">TX</text>
<text x="74.3" y="149.9">Vcc</text>
<text x="83.3" y="148.4">16</text>
<text x="37.5" y="153.3">3</text>
<text x="44.4" y="154.8">RX</text>
<text x="73.7" y="154.8">GND</text>
<text x="83.3" y="153.3">1</text>
<text x="73.4" y="159.7">V3.3</text>
<text x="83.3" y="158.2">4</text>
<text x="36.5" y="163.2">14</text>
<text x="44.4" y="164.6">RTS#</text>
<text x="36.7" y="168.1">13</text>
<text x="36.7" y="173">12</text>
<text x="44.4" y="169.6">DTR#</text>
<text x="75.6" y="169.6">XI</text>
<text x="83.3" y="168.1">7</text>
<text x="83.3" y="173">8</text>
<text x="37" y="177.9">11</text>
<text x="44.4" y="174.5">DCD#</text>
<text x="44.4" y="179.4">RI#</text>
<text x="74.8" y="174.5">XO</text>
<text x="36.7" y="182.8">10</text>
<text x="44.4" y="184.4">DSR#</text>
<text x="74.1" y="184.4">UD+</text>
<text x="83.3" y="182.8">5</text>
<text x="37.5" y="187.8">9</text>
<text x="44.4" y="189.3">CTS#</text>
<text x="74.2" y="189.3">UD-</text>
<text x="83.3" y="187.8">6</text>
<text x="104.3" y="188.3">1</text>
<text x="110.9" y="189.8">OD</text>
<text x="140.9" y="189.8">Vcc</text>
<text x="149.8" y="188.3">5</text>
<text x="36.7" y="197.6">15</text>
<text x="104" y="193.2">3</text>
<text x="110.9" y="194.7">OC</text>
<text x="140.3" y="194.7">GND</text>
<text x="149.8" y="193.2">6</text>
<text x="44.4" y="199.1">R232</text>
<text x="104" y="203">2</text>
<text x="149.8" y="203">4</text>
<text x="110.9" y="204.6">CS</text>
<text x="141.5" y="204.6">TD</text>
<text x="92" y="213.4">4</text>
<text x="100.5" y="213.4">5</text>
<text x="90.2" y="218.3">3</text>
<text x="105" y="218.3">6</text>
</g>
</svg>
